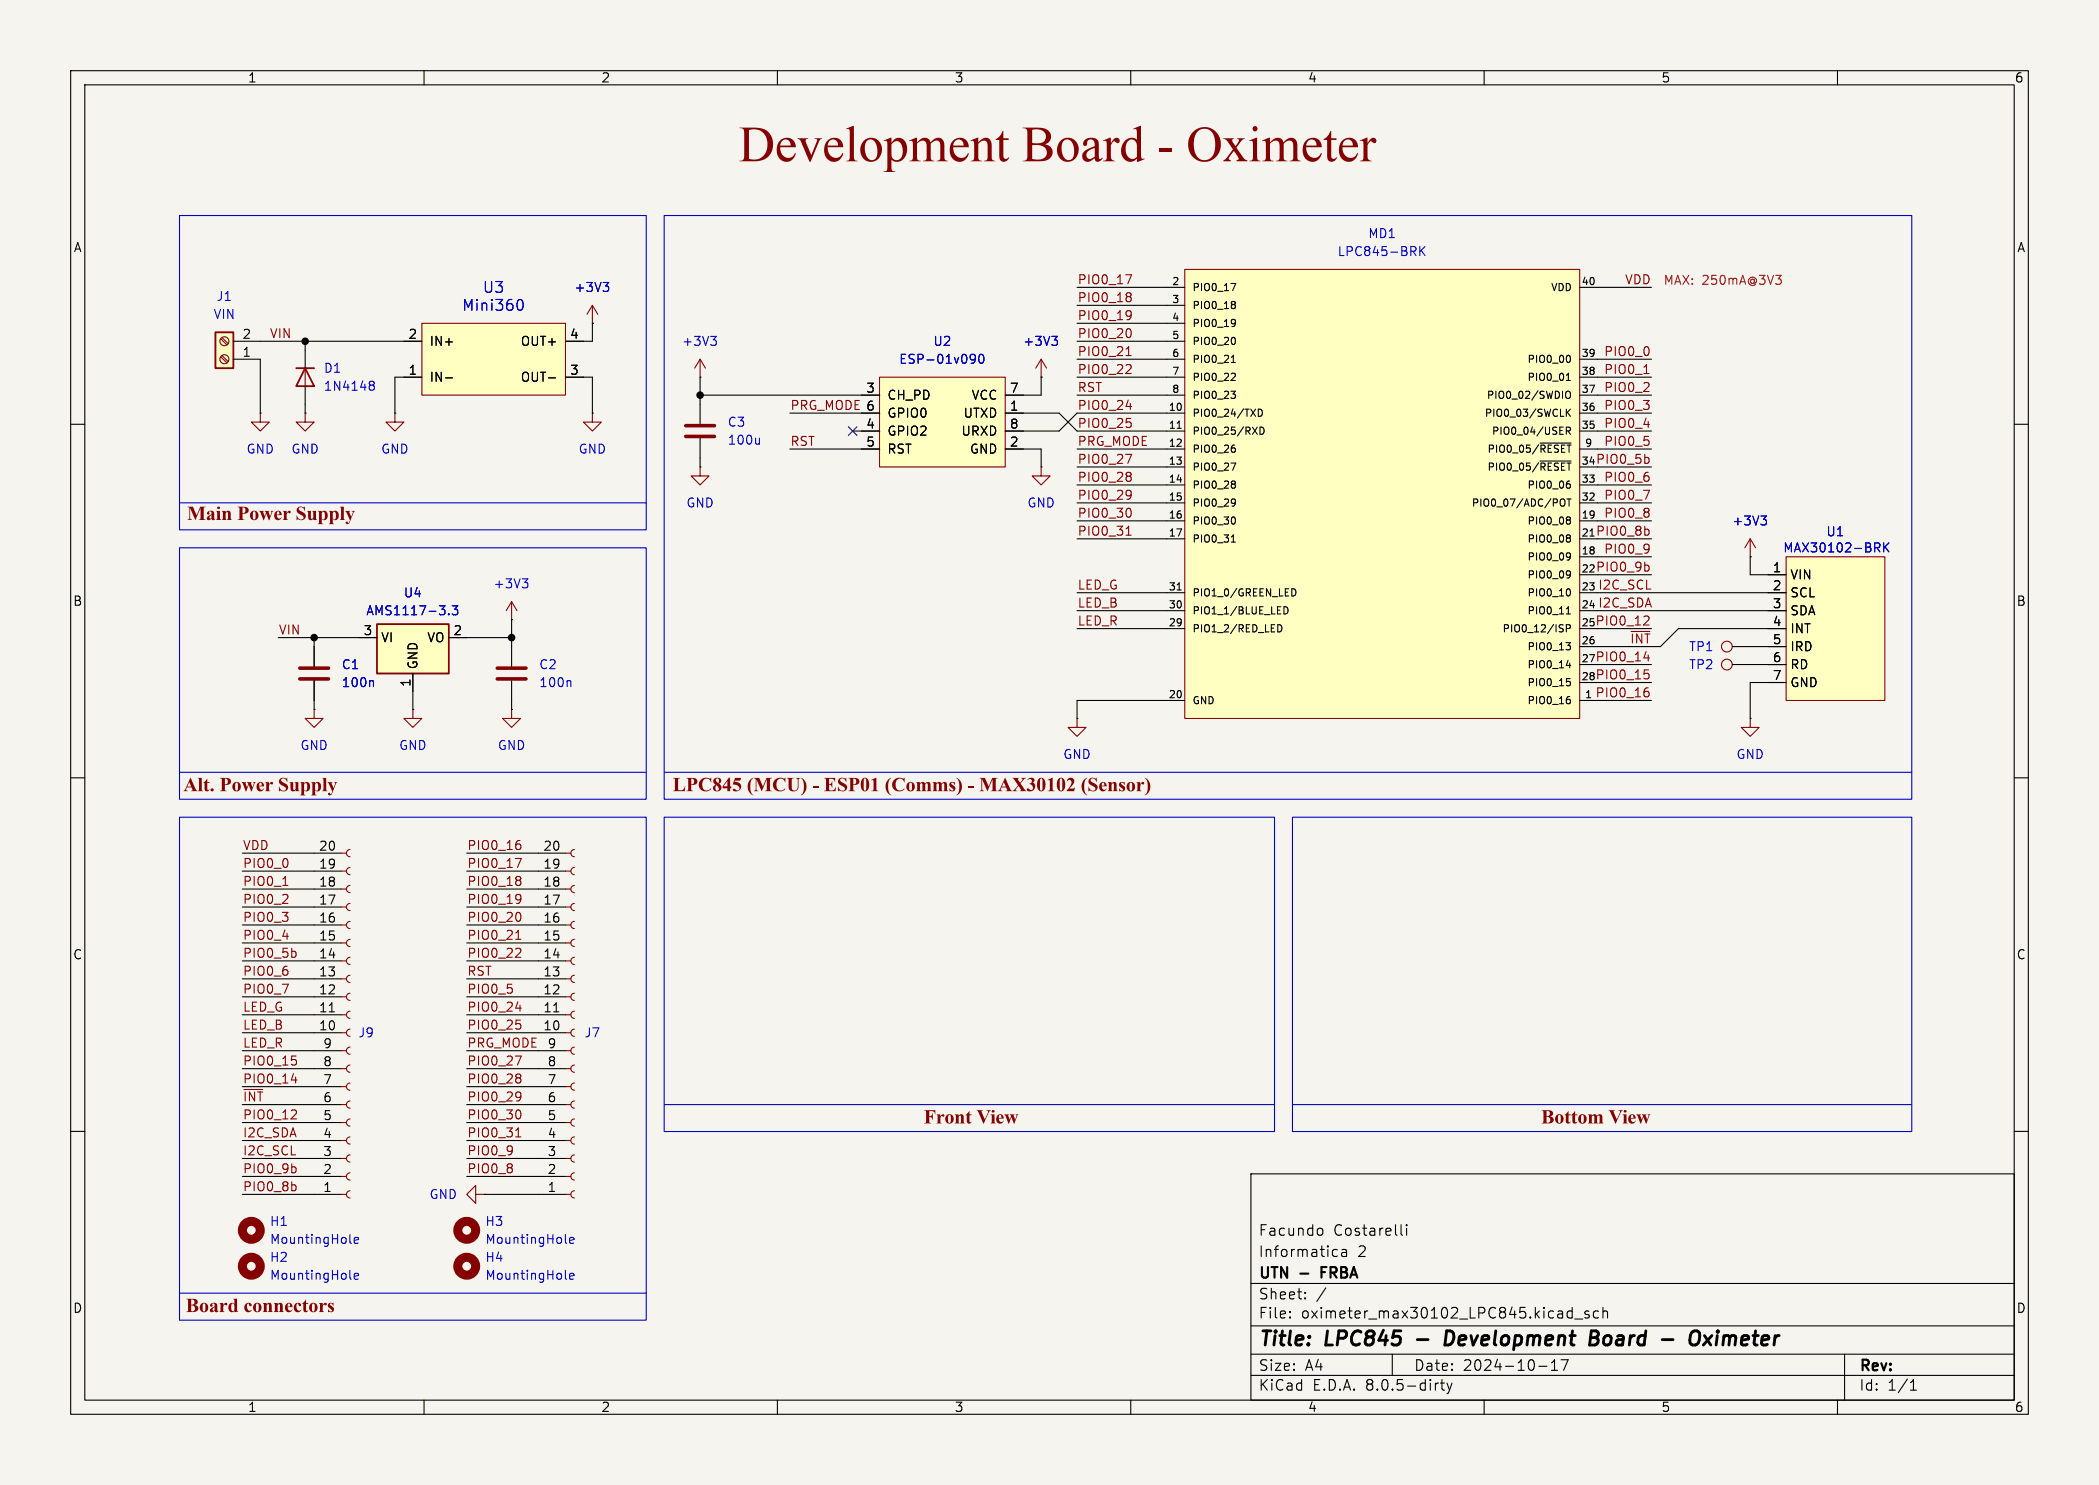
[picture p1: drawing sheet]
<svg xmlns="http://www.w3.org/2000/svg" width="297mm" height="210mm" viewBox="0 0 297 210" stroke-linecap="round" stroke-linejoin="round" font-family="sans-serif">
<path d="M0 0h297v210h-297z" fill="#f5f4ef" stroke="#f5f4ef" stroke-width=".14"/>
<g fill="none" stroke="#000" stroke-width=".15">
<path d="M10 10h277v190h-277zM12 12h273v186h-273zM60 10v2M110 10v2M160 10v2M210 10v2M260 10v2M10 60h2M285 60h2M10 110h2M285 110h2M10 160h2"/>
<path d="M285 160h2M177 166h108v32h-108zM186.7 173.7a.41 .41 0 0 1 .5 .3v.4a.41 .41 0 0 1-.5 .3M188.8 176.7l.4 .1M189.2 177.6l-.4 .1M189.9 176.8l.1-.1 .5 .1v.9M190.5 177.1h-.5a.29 .29 0 0 0-.2 .3 .29 .29 0 0 0 .2 .3l.5-.1M198.2 173.2v1.3l.3 .2M199 173.2v.1M199 173.7v1M199 173.2l.1 .1h-.1M60 198v2"/>
<path d="M110 198v2M160 198v2M177 194.5h108M177 191.5h108M177 187.5h108M177 181.5h108M182.5 186.3h.1l-.1 .1M182.5 186.3v.1M182.5 185.5v.1M182.5 185.5h.1l-.1 .1M184.7 183.6v.1M184.7 183.6h-.1l.1 .1"/>
<path d="M184.7 182.8v.1M184.7 182.8h-.1l.1 .1M187.6 182.1l-1.3 2M197 191.5v3M203.5 195.6l-.3 .1M203.8 195.6h.6M204 195.1v1.3l.1 .1 .3 .1M204.7 195.6l.4 1M205.1 196.6l-.1 .4-.3 .1M205.5 195.6l-.4 1M210 198v2M217.7 193.2h1.2"/>
<path d="M219.5 193.8h.9M219.5 192.7l.5-.4v1.5M221.9 192.3l-.7 1.5M222 185.4l.5 .1M222.5 184.9v1.5M222.5 186.3l-.5 .1M222.8 186.5h1.2M224.8 185.5l-.3-.1-.3 .2 .1 .2 .5 .2 .1 .1-.1 .2-.1 .1-.5-.1M226.2 185.5l-.5-.1-.2 .3v.4l.1 .2 .1 .1 .5-.1M226.8 185.5a.37 .37 0 0 1 .7 .1v.8M226.8 184.9v1.5M260 198v2"/>
<path d="M261 191.5v6.5M270.3 196.6h.9M270.3 195.5l.4-.4v1.5"/>
</g>
<path d="M200.5 189.4h1.6M205.4 188.3l-.7-.1-.3 2h.5l.5-.3M225.1 189.2h.6M225.2 188.2h.6a.49 .49 0 0 1 .4 .5 .49 .49 0 0 1-.5 .5l.3 .1a.58 .58 0 0 1-.3 .9h-.8zM235.2 189.4h1.5M239.1 189.5l.1-.6a.71 .71 0 0 1 .5-.7 .71 .71 0 0 1 .8 .3v.4l-.2 1M241.2 188.9l.9 1.3M242.2 188.9l-1.2 1.3" fill="none" stroke="#000" stroke-width=".4"/>
<path d="M187 179.9h.5M187.7 179.2h-.7v1.5" fill="none" stroke="#000" stroke-width=".3"/>
<path d="M252.7 78.7h14v20.4h-14z" fill="#ffffc2"/>
<path d="M252.7 78.7h14v20.4h-14zM72.4 85.1l-.8 1.3M72.4 85.1v2.5M72.4 85.1l.8 1.3M58.4 100.3v1.3h1.3l-1.3 1.3-1.3-1.3h1.3M72.4 100.3v1.3h1.3l-1.3 1.3-1.3-1.3h1.3M152.4 101.6v1.3h1.3l-1.3 1.2-1.3-1.2h1.3" fill="none" stroke="#840000" stroke-width=".15"/>
<g fill="none" stroke="#000" stroke-width=".15">
<path d="M72.4 87.6h.1M72.4 91.4v2.8M72.4 96.3v2.8M250.2 81.3h2.5M250.2 83.8h2.5M250.2 86.4h2.5M250.2 88.9h2.5M250.2 91.4h2.5M250.2 94h2.5M250.2 96.5h2.5M58.4 100.3h.1M72.4 100.3h.1"/>
<path d="M152.4 101.6h.1"/>
</g>
<path d="M265.6 77.4l.4 .6M265.8 76.8l.2 .2-.1 .3-.1 .1M266.5 76.8v1.2M266.7 77.3l.6 .7M267.3 76.8l-.8 .7M73.9 81.9h.8l-.4 .4M74.4 82.3l.3 .3v.3l-.3 .2M80.6 96.3l.2 .1v.7" fill="none" stroke="#0000c2" stroke-width=".15"/>
<path d="M70.4 96h4M70.4 94.5h4" fill="none" stroke="#840000" stroke-width=".51"/>
<path d="M53.3 88.3h10.2v7h-10.2z" fill="#ffffc2"/>
<path d="M53.3 88.3h10.2v7h-10.2z" fill="none" stroke="#840000" stroke-width=".25"/>
<path d="M99.1 66h.1M147.3 66h.1M247.6 78.7h.1M50.8 90.2h2.5M58.4 95.3v2.5M63.5 90.2h2.5" fill="none" stroke="#000" stroke-width=".15"/>
<path d="M249.2 73h.7l-.4 .5M249.7 73.5l.2 .2v.3l-.2 .2M63.5 86.8v.1M64 85.7h.8l-.5 .5 .4 .1v.5l-.2 .1h-.3l-.2-.1" fill="none" stroke="#0000c2" stroke-width=".15"/>
<path d="M99.1 66v1.3h1.2l-1.2 1.3-1.3-1.3h1.3M147.3 66v1.3h1.3l-1.3 1.3-1.3-1.3h1.3M247.6 76.2l-.7 1.3M247.6 76.2v2.5M247.6 76.2l.8 1.3" fill="none" stroke="#840000" stroke-width=".15"/>
<path d="M30.5 47h2.5v5.1h-2.5z" fill="#ffffc2"/>
<path d="M30.5 47h2.5v5.1h-2.5zM41.9 52.1h2.5M43.2 52.1l1.2 2.5h-2.5z" fill="none" stroke="#840000" stroke-width=".25"/>
<g fill="none" stroke="#840000" stroke-width=".15">
<path d="M31.2 47.9l.9 .9M31.2 50.5l.9 .8M31.4 47.8l.9 .8M31.4 50.3l.9 .8M36.8 58.4v1.3h1.3l-1.3 1.3-1.2-1.3h1.2M43.2 58.4v1.3h1.2l-1.2 1.3-1.3-1.3h1.3M43.2 52.1v2.5M55.9 58.4v1.3h1.2l-1.2 1.3-1.3-1.3h1.3M83.8 58.4v1.3h1.3l-1.3 1.3-1.3-1.3h1.3M83.8 43.2l-.7 1.3M83.8 43.2v2.5M83.8 43.2l.8 1.3"/>
<path d="M44.4 100.3v1.3h1.3l-1.3 1.3-1.2-1.3h1.2"/>
<circle cx="31.7" cy="50.8" r=".63"/>
<circle cx="31.7" cy="48.3" r=".63"/>
</g>
<path d="M33 50.8h3.8M33 48.3h3.8M36.8 58.4h.1M43.2 58.4h.1M43.2 49.5v2.6M43.2 54.6v2.6M55.9 58.4h.1M83.8 58.4h.1M83.8 45.7h.1M44.4 91.4v2.8M44.4 96.3v2.8M44.4 100.3h.1" fill="none" stroke="#000" stroke-width=".15"/>
<path d="M42.4 96h4.1M42.4 94.5h4.1" fill="none" stroke="#840000" stroke-width=".51"/>
<path d="M85.3 39.9h.8l-.4 .5M52.4 54.4l.1 .1M52.4 54l.3-.1 .2 .1 .1 .2-.3 .3M52.5 54.5h.2M52.5 54.5h-.1M52.7 54.5l.3 .2-.1 .4-.2 .1-.3-.1M85.9 40.4l.2 .3v.3l-.2 .2M52.7 96.3l.1 .1v.7" fill="none" stroke="#0000c2" stroke-width=".15"/>
<path d="M59.7 45.7h20.3v10.2h-20.3z" fill="#ffffc2"/>
<g fill="none" stroke="#840000" stroke-width=".15">
<path d="M59.7 45.7h20.3v10.2h-20.3zM147.3 50.8l-.7 1.3M147.3 50.8v2.5M147.3 50.8l.8 1.3M48.3 120.7h.7M48.3 123.2h.7M48.3 125.7h.7M48.3 128.3h.7M48.3 130.8h.7M48.3 133.4h.7M48.3 135.9h.7M48.3 138.4h.7"/>
<path d="M49.5 120.1a.51 .51 0 0 0-.5 .6 .51 .51 0 0 0 .5 .5M49.5 122.7a.51 .51 0 0 0-.5 .5 .51 .51 0 0 0 .5 .5M49.5 125.2a.51 .51 0 0 0-.5 .5 .51 .51 0 0 0 .5 .5M49.5 127.8a.51 .51 0 0 0-.5 .5 .51 .51 0 0 0 .5 .5M49.5 130.3a.51 .51 0 0 0-.5 .5 .51 .51 0 0 0 .5 .5M49.5 132.8a.51 .51 0 0 0-.5 .6 .51 .51 0 0 0 .5 .5M49.5 135.4a.51 .51 0 0 0-.5 .5 .51 .51 0 0 0 .5 .5M49.5 137.9a.51 .51 0 0 0-.5 .5 .51 .51 0 0 0 .5 .5M80 120.7h.8M80 123.2h.8M80 125.7h.8M80 128.3h.8"/>
<path d="M80 130.8h.8M80 133.4h.8M80 135.9h.8M80 138.4h.8M81.3 120.1a.51 .51 0 0 0-.5 .6 .51 .51 0 0 0 .5 .5M81.3 122.7a.51 .51 0 0 0-.5 .5 .51 .51 0 0 0 .5 .5M81.3 125.2a.51 .51 0 0 0-.5 .5 .51 .51 0 0 0 .5 .5M81.3 127.8a.51 .51 0 0 0-.5 .5 .51 .51 0 0 0 .5 .5M81.3 130.3a.51 .51 0 0 0-.5 .5 .51 .51 0 0 0 .5 .5M81.3 132.8a.51 .51 0 0 0-.5 .6 .51 .51 0 0 0 .5 .5M81.3 135.4a.51 .51 0 0 0-.5 .5 .51 .51 0 0 0 .5 .5M81.3 137.9a.51 .51 0 0 0-.5 .5 .51 .51 0 0 0 .5 .5"/>
<path d="M48.3 141h.7M48.3 143.5h.7M48.3 146.1h.7M48.3 148.6h.7M48.3 151.1h.7M48.3 153.7h.7M48.3 156.2h.7M48.3 158.8h.7M49.5 140.5a.51 .51 0 0 0-.5 .5 .51 .51 0 0 0 .5 .5M49.5 143a.51 .51 0 0 0-.5 .5 .51 .51 0 0 0 .5 .5M49.5 145.5a.51 .51 0 0 0-.5 .6 .51 .51 0 0 0 .5 .5M49.5 148.1a.51 .51 0 0 0-.5 .5 .51 .51 0 0 0 .5 .5"/>
<path d="M49.5 150.6a.51 .51 0 0 0-.5 .5 .51 .51 0 0 0 .5 .5M49.5 153.2a.51 .51 0 0 0-.5 .5 .51 .51 0 0 0 .5 .5M49.5 155.7a.51 .51 0 0 0-.5 .5 .51 .51 0 0 0 .5 .5M49.5 158.2a.51 .51 0 0 0-.5 .6 .51 .51 0 0 0 .5 .5M80 141h.8M80 143.5h.8M80 146.1h.8M80 148.6h.8M80 151.1h.8M80 153.7h.8M80 156.2h.8M80 158.8h.8"/>
<path d="M81.3 140.5a.51 .51 0 0 0-.5 .5 .51 .51 0 0 0 .5 .5M81.3 143a.51 .51 0 0 0-.5 .5 .51 .51 0 0 0 .5 .5M81.3 145.5a.51 .51 0 0 0-.5 .6 .51 .51 0 0 0 .5 .5M81.3 148.1a.51 .51 0 0 0-.5 .5 .51 .51 0 0 0 .5 .5M81.3 150.6a.51 .51 0 0 0-.5 .5 .51 .51 0 0 0 .5 .5M81.3 153.2a.51 .51 0 0 0-.5 .5 .51 .51 0 0 0 .5 .5M81.3 155.7a.51 .51 0 0 0-.5 .5 .51 .51 0 0 0 .5 .5M81.3 158.2a.51 .51 0 0 0-.5 .6 .51 .51 0 0 0 .5 .5M48.3 161.3h.7M48.3 163.8h.7M48.3 166.4h.7M48.3 168.9h.7"/>
<path d="M49.5 160.8a.51 .51 0 0 0-.5 .5 .51 .51 0 0 0 .5 .5M49.5 163.3a.51 .51 0 0 0-.5 .5 .51 .51 0 0 0 .5 .5M49.5 165.9a.51 .51 0 0 0-.5 .5 .51 .51 0 0 0 .5 .5M49.5 168.4a.51 .51 0 0 0-.5 .5 .51 .51 0 0 0 .5 .5M67.3 168.9v-1.3l-1.3 1.3 1.3 1.3v-1.3h1.3M80 161.3h.8M80 163.8h.8M80 166.4h.8M80 168.9h.8M81.3 160.8a.51 .51 0 0 0-.5 .5 .51 .51 0 0 0 .5 .5M81.3 163.3a.51 .51 0 0 0-.5 .5 .51 .51 0 0 0 .5 .5M81.3 165.9a.51 .51 0 0 0-.5 .5 .51 .51 0 0 0 .5 .5"/>
<path d="M81.3 168.4a.51 .51 0 0 0-.5 .5 .51 .51 0 0 0 .5 .5"/>
<circle cx="244.3" cy="94" r=".76"/>
</g>
<g fill="none" stroke="#000" stroke-width=".15">
<path d="M57.1 53.3h2.6M57.1 48.3h2.6M63 53.4h1M77.6 53.4h1M80 53.3h2.5M80 48.3h2.5M147.3 53.3h.1M245.1 94h2.5M44.4 138.4h3.9M44.4 135.9h3.9M44.4 133.4h3.9M44.4 130.8h3.9"/>
<path d="M44.4 128.3h3.9M44.4 125.7h3.9M44.4 123.2h3.9M44.4 120.7h3.9M76.2 138.4h3.8M76.2 135.9h3.8M76.2 133.4h3.8M76.2 130.8h3.8M76.2 128.3h3.8M76.2 125.7h3.8M76.2 123.2h3.8M76.2 120.7h3.8"/>
<path d="M44.4 146.1h3.9M44.4 143.5h3.9M44.4 141h3.9M44.4 158.8h3.9M44.4 156.2h3.9M44.4 153.7h3.9M44.4 151.1h3.9M44.4 148.6h3.9M46.6 143.1h.7M76.2 146.1h3.8M76.2 143.5h3.8M76.2 141h3.8"/>
<path d="M76.2 158.8h3.8M76.2 156.2h3.8M76.2 153.7h3.8M76.2 151.1h3.8M76.2 148.6h3.8M78.3 143.1h.8M44.4 168.9h3.9M44.4 166.4h3.9M44.4 163.8h3.9M44.4 161.3h3.9M68.6 168.9h.1M76.2 168.9h3.8"/>
<path d="M76.2 166.4h3.8M76.2 163.8h3.8M76.2 161.3h3.8"/>
</g>
<path d="M73.4 42.4a.36 .36 0 0 1 .6 .2 .79 .79 0 0 1-.5 1.3l-.1-.1M148.8 47.6h.8l-.4 .5M149.4 48.1l.2 .2v.3l-.2 .2M49.5 175.7l.2 .1M50.1 175.4l.6-.1v-.2l-.4-.1-.2 .2 .1 .6h.5M80 175.7l.2 .1M80.6 175.4l.6-.1-.1-.2-.3-.1-.2 .2 .1 .6h.4M49.5 180.7l.2 .2M50.1 180.5l.6-.1v-.3h-.4l-.2 .2 .1 .6h.5M80 180.7l.2 .2M80.6 180.5l.6-.1-.1-.3h-.3l-.2 .2 .1 .6h.4" fill="none" stroke="#0000c2" stroke-width=".15"/>
<g fill="none" stroke="#840000" stroke-width="1.3">
<circle cx="35.6" cy="179.1" r="1.27"/>
<circle cx="35.6" cy="174" r="1.27"/>
<circle cx="66" cy="174" r="1.27"/>
<circle cx="66" cy="179.1" r="1.27"/>
</g>
<path d="M124.5 53.3h17.7v12.7h-17.7z" fill="#ffffc2"/>
<g fill="none" stroke="#840000" stroke-width=".15">
<path d="M99.1 50.8l-.8 1.3M99.1 50.8v2.5M99.1 50.8l.7 1.3M124.5 53.3h17.7v12.7h-17.7zM247.6 101.6v1.3h1.3l-1.3 1.2-1.2-1.2h1.2"/>
<circle cx="244.3" cy="91.4" r=".76"/>
</g>
<g fill="none" stroke="#000" stroke-width=".15">
<path d="M99.1 53.3h.1M99.1 57.2v2.7M121.9 58.4h2.6M121.9 55.9h2.6M142.2 58.4h2.6M142.2 55.9h2.6M99.1 62v2.8M121.9 63.5h2.6M121.9 61h2.6M142.2 63.5h2.6M142.2 61h2.6M245.1 91.4h2.5"/>
<path d="M247.6 101.6h.1"/>
</g>
<path d="M100.6 47.6h.8l-.5 .5M101.1 48.1l.3 .2v.3l-.3 .2M137.5 50.1l.4 .1a.84 .84 0 0 1-.3 1.2h-.2M138 50.7l-.1 .1-.4 .1M138.6 50.2l.2-.1a.69 .69 0 0 1 .3 1.2l-.2 .1a.69 .69 0 0 1-.3-1.2zM107.5 62v.8M107.5 62.7l-.2 .1" fill="none" stroke="#0000c2" stroke-width=".15"/>
<path d="M97 61.7h4.1M97 60.2h4.1" fill="none" stroke="#840000" stroke-width=".51"/>
<path d="M167.6 38.1h55.9v63.5h-55.9z" fill="#ffffc2"/>
<g fill="none" stroke="#840000" stroke-width=".15">
<path d="M159.3 38.9h.8l-.5 1.2M167.6 38.1h55.9v63.5h-55.9zM159.3 50.3h.8M159.3 57.5h.8M159.4 59.2h.6M159.6 49.2l.1-.2v1.3M159.8 41.4l.3 .2-.3 .3 .3 .3v.2l-.3 .3M159.8 43.9l.2 .2a1.07 1.07 0 0 1-.1 1M159.8 51.6l.3 .2-.1 .3-.7 .7h.8M159.8 59.7l.3 .2v.3l-.3 .2M159.9 46.5l.2 .5-.1 .5-.1 .2M160.1 44.5l-.3 .2"/>
<path d="M232.6 52.8h.7M159.3 64.3h.8l-.5 1.2M159.3 75.7h.8M159.6 74.6l.1-.2v1.3M159.8 66.8l.3 .2-.3 .3 .3 .3v.2l-.3 .3M159.8 69.3l.2 .2a1.07 1.07 0 0 1-.1 1M159.9 71.9l.2 .5-.1 .5-.1 .2M160.1 69.9l-.3 .2M233.2 64.7l.1 .2v.4l-.1 .2M233.2 74.9l.1 .2v.3l-.1 .2M233.2 80l.1 .2v.3l-.1 .2M232.6 93h.8"/>
<path d="M232.7 94.7h.6M233 97.3h.2M233.1 87.1l.2 .3v.3l-.7 .7h.7M233.1 95.2l.2 .3v.3l-.2 .2M233.1 97.8l.2 .2v.3l-.2 .2M73.3 118.9h.3M73.5 119.4l.2 .2v.3l-.2 .2M40 125.2h.7M41.8 134.6l.1 .2v.3l-.1 .2M72.9 121.4h.9l-.6 1.3M73 132.8h.7M73.2 131.7l.1-.1v1.2"/>
<path d="M73.5 126.5l.1 .1a1.07 1.07 0 0 1-.1 1M73.5 123.9l.2 .3-.2 .3 .2 .2v.3l-.2 .2M73.5 134.1l.2 .2-.1 .4-.7 .7h.8M73.5 129.1l.2 .4-.1 .6-.1 .1M73.7 127l-.2 .3M41.2 152.7h.8M41.3 149.3h.6M41.7 149.8l.2 .3v.3l-.2 .2M41.7 157l.2 .2v.3l-.7 .7h.7M72.9 149.3h.9l-.6 1.3M73 142.6h.8M73 144.3h.6"/>
<path d="M73.2 159.7l.1-.2v1.3M73.5 144.8l.2 .2v.3l-.2 .2M73.5 151.9l.2 .2-.2 .3 .2 .3v.2l-.2 .3M73.5 154.4l.1 .1a1.07 1.07 0 0 1-.1 1.1M73.5 157l.2 .5-.1 .5-.1 .2M73.7 155l-.2 .2M41.8 165.1l.1 .2v.3l-.1 .2M41.8 167.6l.1 .2v.4l-.1 .1M73 160.8h.7"/>
</g>
<g fill="none" stroke="#000" stroke-width=".15">
<path d="M36.8 48.3h22.9M36.8 50.8v7.6M43.2 48.3v1.2M43.2 57.2v1.2M59.7 53.3h-3.8v5.1M63 53.4h1M77.6 53.4h1M80 53.3h3.8v5.1M83.8 45.7h.1M83.8 45.7v2.6h-3.8M99.1 55.9h25.4M99.1 53.3v3.9"/>
<path d="M111.8 58.4h12.7M142.2 58.4h7.7l2.5 2.6h15.2M147.3 53.3h.1M147.3 53.3v2.6h-5.1M152.4 40.6h15.2M152.4 43.2h15.2M152.4 55.9h15.2M152.4 53.3h15.2M152.4 50.8h15.2M152.4 45.7h15.2M152.4 48.3h15.2M167.6 58.4h-15.2l-2.5 2.6h-7.7"/>
<path d="M174.2 40.1h.7l-.5 1M174.2 55.3h.6l-.3 .4M174.2 51.3h.6M174.4 50.4l.1-.2v1.1M174.6 42.6l.2 .2-.2 .3 .2 .2v.1l-.2 .2M174.6 45.2l.2 .1a.86 .86 0 0 1-.1 .8M174.6 52.8l.2 .2v.2l-.6 .6h.6M174.6 55.7l.2 .2v.2l-.2 .2M174.7 47.8l.1 .3-.1 .6M174.8 45.6l-.2 .2M178 57.9a.51 .51 0 0 1 .6 .5 .51 .51 0 0 1-.6 .5zM221.6 57.9v1"/>
<path d="M221.6 53.8h.6M221.7 55.4l.1-.1a.34 .34 0 0 1 .4 .4v.3a.34 .34 0 0 1-.3 .4 .34 .34 0 0 1-.4-.4v-.3zM221.7 53l.2-.2v1M221.8 58.3l.4 .6M222 50.2a.64 .64 0 0 1 0 1.1M222.2 57.9l-.6 .5M223.5 58.4h10.2M223.5 40.6h10.2M223.5 55.9h10.2M223.5 53.3h10.2M223.5 50.8h10.2M99.1 64.8v1.2"/>
<path d="M111.8 63.5h12.7M120.6 61h3.9M142.2 63.5h5.1v2.5M152.4 63.5h15.2M152.4 66h15.2M152.4 68.6h15.2M152.4 71.1h15.2M152.4 73.7h15.2M152.4 76.2h15.2M166.6 60.6h.5M174.2 65.5h.7l-.5 1M174.2 76.7h.6"/>
<path d="M174.4 75.8l.1-.2v1.1M174.5 62.9h.2M174.6 63.3l.2 .2v.3l-.2 .2M174.6 68l.2 .2-.2 .3 .2 .2v.1l-.2 .2M174.6 70.6l.2 .1a.86 .86 0 0 1-.1 .8M174.7 73.2l.1 .3-.1 .6M174.8 71l-.2 .2M178.3 60.4a.51 .51 0 0 1 .6 .5 .51 .51 0 0 1-.6 .5zM217.9 65.2h4.4M217.9 62.7h4.4M220.8 70.7l.2-.1a.34 .34 0 0 1 .4 .3v.3a.34 .34 0 0 1-.2 .4 .34 .34 0 0 1-.4-.2M221.6 60.9h.5l.1-.2v-.2l-.6-.1v1"/>
<path d="M221.7 70.6h.6M221.9 60.9l.3 .5M221.9 68h.2M222 68.4l.2 .2v.2l-.2 .2M222 73.1l.2 .2-.2 .2 .2 .1v.3l-.2 .2M222 75.6l.2 .2-.2 .3 .2 .1v.3l-.2 .2M222 78.2l.2 .1a.83 .83 0 0 1-.2 .9M222 70.6v1M222.2 78.6l-.2 .2M223.5 61h10.2M223.5 63.5h10.2M223.5 66h10.2"/>
<path d="M223.5 68.6h10.2M223.5 71.1h10.2M223.5 73.7h10.2M223.5 76.2h10.2M223.5 78.7h10.2M225 75.8h.6M247.6 78.7h.1M247.6 78.7v2.6h5.1M39.4 90.2h13.9M44.4 90.2v4M44.4 96.3v4M58.4 95.3v5"/>
<path d="M63.5 90.2h8.9M72.4 87.6v3.8M72.4 99.1v1.2M152.4 83.8h15.2M152.4 86.4h15.2M152.4 88.9h15.2M166.6 83.4h.5M167.6 99.1h-15.2v2.5M180.8 88.3a.51 .51 0 0 1 .6 .6 .51 .51 0 0 1-.6 .5zM181.7 85.8a.51 .51 0 0 1 .6 .5 .51 .51 0 0 1-.6 .5zM182.8 83.3a.51 .51 0 0 1 .6 .5 .51 .51 0 0 1-.6 .5M221 88.3l.2 .1"/>
<path d="M221.1 89v.3M221.6 90.9h.6l-.3 .4M221.6 88.9l.5-.1 .1-.1v-.3l-.6-.1v1.1M221.6 86.8h.6M221.6 94.1h.7M221.7 96h.5M221.7 86l.2-.2v1M221.9 98.5h.2M222 83.3a.64 .64 0 0 1 0 1M222 98.9l.2 .2v.2l-.2 .2M222 80.7l.2 .1a.83 .83 0 0 1-.2 .9M222 91.3l.2 .2v.2l-.2 .2"/>
<path d="M222 96.4l.2 .1v.3l-.2 .2M222.1 93.8v.6M222.2 81.2l-.2 .2M223.5 99.1h10.2M223.5 81.3h10.2M223.5 83.8h29.2M223.5 86.4h29.2M223.5 88.9h10.2M223.5 94h10.2M223.5 96.5h10.2M247.6 91.4h5.1M247.6 94h5.1"/>
<path d="M252.7 88.9h-15.2l-2.6 2.5h-11.4M252.7 96.5h-5.1v5.1M34.3 120.7h10.1M34.3 138.4h10.1M34.3 128.3h10.1M34.3 130.8h10.1M34.3 135.9h10.1M34.3 133.4h10.1M34.3 125.7h10.1M34.3 123.2h10.1M66 120.7h10.2M66 138.4h10.2"/>
<path d="M66 128.3h10.2M66 130.8h10.2M66 135.9h10.2M66 133.4h10.2M66 125.7h10.2M66 123.2h10.2M34.3 153.7h10.1M34.3 158.8h10.1M34.3 156.2h10.1M34.3 146.1h10.1M34.3 151.1h10.1M34.3 141h10.1"/>
<path d="M34.3 143.5h10.1M34.3 148.6h10.1M66 153.7h10.2M66 158.8h10.2M66 156.2h10.2M66 146.1h10.2M66 151.1h10.2M66 141h10.2M66 143.5h10.2M66 148.6h10.2M34.3 168.9h10.1M34.3 163.8h10.1"/>
<path d="M34.3 166.4h10.1M34.3 161.3h10.1M66 163.8h10.2M66 166.4h10.2M66 161.3h10.2M68.6 168.9h7.6"/>
</g>
<g fill="none" stroke="#0000c2" stroke-width=".15">
<path d="M25.4 30.5h66v44.4h-66zM85.3 39.9h.8l-.4 .5M94 30.5h176.5v82.5h-176.5zM200.9 34.9v1.2M201.1 35.4l.5 .7M201.6 34.9l-.7 .7M73.4 42.4a.36 .36 0 0 1 .6 .2 .79 .79 0 0 1-.5 1.3l-.1-.1M85.9 40.4l.2 .3v.3l-.2 .2M137.5 50.1l.4 .1a.84 .84 0 0 1-.3 1.2h-.2M138 50.7l-.1 .1-.4 .1M138.6 50.2l.2-.1a.69 .69 0 0 1 .3 1.2l-.2 .1a.69 .69 0 0 1-.3-1.2zM148.8 47.6h.8l-.4 .5"/>
<path d="M149.4 48.1l.2 .2v.3l-.2 .2M25.4 77.5h66v35.5h-66zM25.4 71.1h66M249.2 73h.7l-.4 .5M249.7 73.5l.2 .2v.3l-.2 .2M265.6 77.4l.4 .6M265.8 76.8l.2 .2-.1 .3-.1 .1M266.5 76.8v1.2M266.7 77.3l.6 .7M267.3 76.8l-.8 .7M52.7 96.3l.1 .1v.7M63.5 86.8v.1"/>
<path d="M64 85.7h.8l-.5 .5 .4 .1v.5l-.2 .1h-.3l-.2-.1M25.4 115.6h66v71.1h-66zM25.4 109.2h66M94 115.6h86.3v44.4h-86.3zM94 109.2h176.5M182.9 115.6h87.6v44.4h-87.6zM94 156.2h86.3M182.9 156.2h87.6M25.4 182.9h66"/>
</g>
<path d="M251.2 38.9h.8l-.4 .5M251.9 39.5l.1 .2v.3l-.1 .1" fill="none" stroke="#f00" stroke-width=".15"/>
<path d="M120 60.4l1.3 1.2M121.3 60.4l-1.3 1.2" fill="none" stroke="#000084" stroke-width=".15"/>
<g fill="#000" stroke="#000" stroke-width=".15">
<circle cx="43.2" cy="48.3" r=".46"/>
<circle cx="99.1" cy="55.9" r=".46"/>
<circle cx="44.4" cy="90.2" r=".46"/>
<circle cx="72.4" cy="90.2" r=".46"/>
</g>
<text font-size="7.1" fill="#840000" x="104.5" y="24.7">DevelopmentBoard- Oximeter</text>
<g font-size="2.8" fill="#840000">
<text x="26.5" y="74.3">Main PowerSupply</text>
<text x="25.9" y="112.6">Alt. PowerSupply</text>
<text x="95.2" y="112.6">LPC845(MCU) - ESP01(Comms)- MAX30102(Sensor)</text>
<text x="130.7" y="159.6">FrontView</text>
<text x="218.1" y="159.6">BottomView</text>
<text x="26.3" y="186.3">Boardconnectors</text>
</g>
<g font-size="2.8">
<text x="178" y="190.9">Title:</text>
<text x="187.7" y="190.9">LPC845</text>
<text x="206.1" y="190.9">Development</text>
<text x="227.4" y="190.9">Board</text>
<text x="238.4" y="190.9">-</text>
<text x="243.2" y="190.9">Oximeter</text>
</g>
<g font-size="2.1" fill="#0000c2">
<text x="68.2" y="41.6">U3</text>
<text x="65.3" y="44.2">Mini360</text>
</g>
<g font-size="2.1">
<text x="178" y="178">Informatica</text>
<text x="178" y="175">Facundo</text>
<text x="188.7" y="175">Costarelli</text>
<text x="192.1" y="178">2</text>
<text x="178" y="184">Sheet:</text>
<text x="178" y="181.2">UTN</text>
<text x="184" y="181.2">-</text>
<text x="187.6" y="181.2">FRBA</text>
<text x="178" y="186.7">File:</text>
<text x="184.1" y="186.7">oximeter_max30102_LPC845.kicad_sch</text>
<text x="178" y="196.9">KiCad</text>
<text x="178" y="194.1">Size:</text>
<text x="184.7" y="194.1">A4</text>
<text x="185.7" y="196.9">E.D.A.</text>
<text x="193.3" y="196.9">8.0.5-dirty</text>
<text x="200" y="194.1">Date:</text>
<text x="207" y="194.1">2024-10-17</text>
<text x="263" y="194.3">Rev:</text>
<text x="263" y="196.9">Id:</text>
<text x="267.1" y="196.9">1/1</text>
</g>
<g font-size="1.8">
<text x="35" y="11.9">1</text>
<text x="85" y="11.9">2</text>
<text x="135" y="11.9">3</text>
<text x="185" y="11.9">4</text>
<text x="235" y="11.9">5</text>
<text x="285" y="11.9">6</text>
<text x="10.3" y="35.9">A</text>
<text x="285.3" y="35.9">A</text>
<text x="34.2" y="50.5">1</text>
<text x="34.2" y="48">2</text>
<text x="57.7" y="53.1">1</text>
<text x="57.7" y="48">2</text>
<text x="60.7" y="49.1">IN+</text>
<text x="73.6" y="49.1">OUT+</text>
<text x="80.6" y="53.1">3</text>
<text x="80.6" y="48">4</text>
<text x="60.7" y="54.2">IN-</text>
<text x="73.6" y="54.2">OUT-</text>
<text x="122.5" y="55.6">3</text>
<text x="122.5" y="58.2">6</text>
<text x="125.5" y="56.7">CH_PD</text>
<text x="125.5" y="59.3">GPIO0</text>
<text x="136.2" y="59.3">UTXD</text>
<text x="137.4" y="56.7">VCC</text>
<text x="142.8" y="58.2">1</text>
<text x="142.8" y="55.6">7</text>
<text x="122.5" y="60.7">4</text>
<text x="122.5" y="63.2">5</text>
<text x="125.5" y="61.8">GPIO2</text>
<text x="125.5" y="64.4">RST</text>
<text x="135.9" y="61.8">URXD</text>
<text x="137.2" y="64.4">GND</text>
<text x="142.8" y="63.2">2</text>
<text x="142.8" y="60.7">8</text>
<text x="250.8" y="81">1</text>
<text x="250.8" y="83.6">2</text>
<text x="253.2" y="82.1">VIN</text>
<text x="10.3" y="85.9">B</text>
<text x="51.4" y="89.9">3</text>
<text x="64.1" y="89.9">2</text>
<text x="250.8" y="86.1">3</text>
<text x="250.8" y="88.6">4</text>
<text x="253.2" y="84.7">SCL</text>
<text x="253.2" y="87.2">SDA</text>
<text x="253.2" y="89.8">INT</text>
<text x="285.3" y="85.9">B</text>
<text x="53.8" y="91">VI</text>
<text x="59.3" y="94.7" transform="rotate(-90 59.3 94.7)">GND</text>
<text x="60.4" y="91">VO</text>
<text x="250.8" y="91.2">5</text>
<text x="250.8" y="93.7">6</text>
<text x="253.2" y="92.3">IRD</text>
<text x="253.2" y="94.8">RD</text>
<text x="58.2" y="97.2" transform="rotate(-90 58.2 97.2)">1</text>
<text x="250.8" y="96.3">7</text>
<text x="253.2" y="97.4">GND</text>
<text x="45" y="125.5">18</text>
<text x="45" y="122.9">19</text>
<text x="45" y="120.4">20</text>
<text x="76.8" y="125.5">18</text>
<text x="76.8" y="122.9">19</text>
<text x="76.8" y="120.4">20</text>
<text x="45" y="130.6">16</text>
<text x="45" y="128">17</text>
<text x="76.8" y="130.6">16</text>
<text x="76.8" y="128">17</text>
<text x="10.3" y="135.9">C</text>
<text x="45" y="135.6">14</text>
<text x="45" y="133.1">15</text>
<text x="76.8" y="135.6">14</text>
<text x="76.8" y="133.1">15</text>
<text x="285.3" y="135.9">C</text>
<text x="45" y="143.3">11</text>
<text x="45" y="140.7">12</text>
<text x="45" y="138.2">13</text>
<text x="76.8" y="143.3">11</text>
<text x="76.8" y="140.7">12</text>
<text x="76.8" y="138.2">13</text>
<text x="45" y="145.8">10</text>
<text x="45.6" y="148.3">9</text>
<text x="76.8" y="145.8">10</text>
<text x="45.6" y="156">6</text>
<text x="45.6" y="153.4">7</text>
<text x="45.6" y="150.9">8</text>
<text x="77.4" y="156">6</text>
<text x="77.4" y="153.4">7</text>
<text x="77.4" y="150.9">8</text>
<text x="45.6" y="161">4</text>
<text x="45.6" y="158.5">5</text>
<text x="77.4" y="161">4</text>
<text x="77.4" y="158.5">5</text>
<text x="45.6" y="166.1">2</text>
<text x="45.6" y="163.6">3</text>
<text x="77.4" y="166.1">2</text>
<text x="77.4" y="163.6">3</text>
<text x="45.6" y="168.7">1</text>
<text x="77.4" y="168.7">1</text>
<text x="10.3" y="185.9">D</text>
<text x="285.3" y="185.9">D</text>
<text x="35" y="199.9">1</text>
<text x="85" y="199.9">2</text>
<text x="135" y="199.9">3</text>
<text x="185" y="199.9">4</text>
<text x="235" y="199.9">5</text>
<text x="285" y="199.9">6</text>
</g>
<g font-size="1.8" fill="#0000c2">
<text x="193.5" y="33.9">MD1</text>
<text x="81.2" y="41.5">+3V3</text>
<text x="189.2" y="36.4">LPC845-BRK</text>
<text x="30.1" y="45.3">VIN</text>
<text x="30.6" y="42.8">J1</text>
<text x="45.7" y="52.9">D1</text>
<text x="96.4" y="49.1">+3V3</text>
<text x="127.1" y="51.7">ESP-01v090</text>
<text x="132" y="49.1">U2</text>
<text x="144.7" y="49.1">+3V3</text>
<text x="45.7" y="55.5">1N4148</text>
<text x="34.8" y="64.4">GND</text>
<text x="41.1" y="64.4">GND</text>
<text x="53.8" y="64.4">GND</text>
<text x="81.8" y="64.4">GND</text>
<text x="102.9" y="60.6">C3</text>
<text x="102.9" y="63.1">100u</text>
<text x="97" y="72">GND</text>
<text x="145.3" y="72">GND</text>
<text x="245" y="74.5">+3V3</text>
<text x="258.3" y="76">U1</text>
<text x="69.7" y="83.4">+3V3</text>
<text x="252.2" y="78.3">MAX30102-BRK</text>
<text x="51.7" y="87.2">AMS1117-3.3</text>
<text x="57" y="84.7">U4</text>
<text x="48.3" y="94.8">C1</text>
<text x="76.2" y="94.8">C2</text>
<text x="238.9" y="94.8">TP2</text>
<text x="238.9" y="92.3">TP1</text>
<text x="48.3" y="97.4">100n</text>
<text x="76.2" y="97.4">100n</text>
<text x="42.4" y="106.3">GND</text>
<text x="56.4" y="106.3">GND</text>
<text x="70.4" y="106.3">GND</text>
<text x="150.4" y="107.5">GND</text>
<text x="245.6" y="107.5">GND</text>
<text x="50.6" y="146.9">J9</text>
<text x="82.6" y="146.9">J7</text>
<text x="38.1" y="173.6">H1</text>
<text x="60.7" y="169.8">GND</text>
<text x="68.6" y="173.6">H3</text>
<text x="38.1" y="178.7">H2</text>
<text x="38.1" y="176.1">MountingHole</text>
<text x="68.6" y="178.7">H4</text>
<text x="68.6" y="176.1">MountingHole</text>
<text x="38.1" y="181.2">MountingHole</text>
<text x="68.6" y="181.2">MountingHole</text>
</g>
<g font-size="1.8" fill="#840000">
<text x="152.4" y="40.3">PIO0_17</text>
<text x="229.8" y="40.3">VDD</text>
<text x="38.1" y="47.9">VIN</text>
<text x="152.4" y="47.9">PIO0_20</text>
<text x="152.4" y="45.4">PIO0_19</text>
<text x="152.4" y="42.8">PIO0_18</text>
<text x="152.4" y="53">PIO0_22</text>
<text x="152.4" y="50.5">PIO0_21</text>
<text x="226.9" y="53">PIO0_1</text>
<text x="226.9" y="50.5">PIO0_0</text>
<text x="111.8" y="58.1">PRG_MODE 6</text>
<text x="152.4" y="55.5">RST</text>
<text x="152.4" y="58.1">PIO0_24</text>
<text x="226.9" y="58.1">PIO0_3</text>
<text x="226.9" y="55.5">PIO0_2</text>
<text x="111.8" y="63.2">RST</text>
<text x="152.4" y="60.6">PIO0_25</text>
<text x="152.4" y="65.7">PIO0_27</text>
<text x="152.4" y="63.2">PRG_MODE</text>
<text x="225.7" y="65.7">PIO0_5b</text>
<text x="226.9" y="60.6">PIO0_4</text>
<text x="226.9" y="63.2">PIO0_5</text>
<text x="152.4" y="70.8">PIO0_29</text>
<text x="152.4" y="68.2">PIO0_28</text>
<text x="226.9" y="68.2">PIO0_6</text>
<text x="226.9" y="70.8">PIO0_7</text>
<text x="152.4" y="73.3">PIO0_30</text>
<text x="152.4" y="75.9">PIO0_31</text>
<text x="225.7" y="75.9">PIO0_8b</text>
<text x="226.9" y="73.3">PIO0_8</text>
<text x="152.4" y="83.5">LED_G</text>
<text x="225.7" y="80.9">PIO0_9b</text>
<text x="226.1" y="83.5">I2C_SCL</text>
<text x="226.9" y="78.4">PIO0_9</text>
<text x="39.4" y="89.8">VIN</text>
<text x="152.4" y="88.6">LED_R</text>
<text x="152.4" y="86">LED_B</text>
<text x="225.7" y="88.6">PIO0_12</text>
<text x="226.1" y="86">I2C_SDA</text>
<text x="225.7" y="93.6">PIO0_14</text>
<text x="230.6" y="91.1">~{INT}</text>
<text x="225.7" y="96.2">PIO0_15</text>
<text x="225.7" y="98.7">PIO0_16</text>
<text x="34.3" y="125.4">PIO0_1</text>
<text x="34.3" y="122.8">PIO0_0</text>
<text x="34.3" y="120.3">VDD</text>
<text x="66" y="125.4">PIO0_18</text>
<text x="66" y="122.8">PIO0_17</text>
<text x="66" y="120.3">PIO0_16</text>
<text x="34.3" y="127.9">PIO0_2</text>
<text x="34.3" y="130.5">PIO0_3</text>
<text x="66" y="127.9">PIO0_19</text>
<text x="66" y="130.5">PIO0_20</text>
<text x="34.3" y="133">PIO0_4</text>
<text x="34.3" y="135.5">PIO0_5b</text>
<text x="66" y="133">PIO0_21</text>
<text x="66" y="135.5">PIO0_22</text>
<text x="34.3" y="140.6">PIO0_7</text>
<text x="34.3" y="138.1">PIO0_6</text>
<text x="34.3" y="143.2">LED_G</text>
<text x="66" y="140.6">PIO0_5</text>
<text x="66" y="138.1">RST</text>
<text x="66" y="143.2">PIO0_24</text>
<text x="34.3" y="145.7">LED_B</text>
<text x="34.3" y="148.2">LED_R</text>
<text x="66" y="148.2">PRG_MODE 9</text>
<text x="66" y="145.7">PIO0_25</text>
<text x="34.3" y="150.8">PIO0_15</text>
<text x="34.3" y="153.3">PIO0_14</text>
<text x="34.3" y="155.9">~{INT}</text>
<text x="66" y="153.3">PIO0_28</text>
<text x="66" y="155.9">PIO0_29</text>
<text x="66" y="150.8">PIO0_27</text>
<text x="34.3" y="160.9">I2C_SDA</text>
<text x="34.3" y="158.4">PIO0_12</text>
<text x="66" y="160.9">PIO0_31</text>
<text x="66" y="158.4">PIO0_30</text>
<text x="34.3" y="166">PIO0_9b</text>
<text x="34.3" y="163.5">I2C_SCL</text>
<text x="66" y="163.5">PIO0_9</text>
<text x="66" y="166">PIO0_8</text>
<text x="34.3" y="168.6">PIO0_8b</text>
</g>
<text font-size="1.8" fill="#f00" x="235.3" y="40.5">MAX: 250mA@3V3</text>
<g font-size="1.4">
<text x="165.8" y="40.4">2</text>
<text x="168.7" y="41.4">PIO0_17</text>
<text x="219.3" y="41.4">VDD</text>
<text x="223.7" y="40.4">40</text>
<text x="165.8" y="42.9">3</text>
<text x="165.8" y="45.5">4</text>
<text x="168.7" y="43.9">PIO0_18</text>
<text x="168.7" y="46.5">PIO0_19</text>
<text x="165.8" y="48">5</text>
<text x="165.8" y="50.5">6</text>
<text x="165.8" y="53.1">7</text>
<text x="168.7" y="49">PIO0_20</text>
<text x="168.7" y="51.5">PIO0_21</text>
<text x="216" y="51.5">PIO0_00</text>
<text x="223.7" y="53.1">38</text>
<text x="223.7" y="50.5">39</text>
<text x="165.3" y="58.2">10</text>
<text x="165.8" y="55.6">8</text>
<text x="168.7" y="59.2">PIO0_24/TXD</text>
<text x="168.7" y="54.1">PIO0_22</text>
<text x="168.7" y="56.6">PIO0_23</text>
<text x="210" y="59.2">PIO0_03/SWCLK</text>
<text x="210.3" y="56.6">PIO0_02/SWDIO</text>
<text x="216" y="54.1">PIO0_01</text>
<text x="223.7" y="58.2">36</text>
<text x="223.7" y="55.6">37</text>
<text x="165.3" y="60.7">11</text>
<text x="165.3" y="63.2">12</text>
<text x="165.3" y="65.8">13</text>
<text x="168.7" y="61.7">PIO0_25/RXD</text>
<text x="168.7" y="64.2">PIO0_26</text>
<text x="210.3" y="64.2">PIO0_05/~{RESET}</text>
<text x="211" y="61.7">PIO0_04/USER</text>
<text x="223.7" y="65.8">34</text>
<text x="223.7" y="60.7">35</text>
<text x="224.2" y="63.2">9</text>
<text x="165.3" y="68.3">14</text>
<text x="165.3" y="70.9">15</text>
<text x="168.7" y="66.8">PIO0_27</text>
<text x="168.7" y="69.3">PIO0_28</text>
<text x="168.7" y="71.9">PIO0_29</text>
<text x="208.1" y="71.9">PIO0_07/ADC/POT</text>
<text x="210.3" y="66.8">PIO0_05/~{RESET}</text>
<text x="216" y="69.3">PIO0_06</text>
<text x="223.7" y="70.9">32</text>
<text x="223.7" y="68.3">33</text>
<text x="165.3" y="73.4">16</text>
<text x="165.3" y="75.9">17</text>
<text x="168.7" y="74.4">PIO0_30</text>
<text x="168.7" y="76.9">PIO0_31</text>
<text x="216" y="74.4">PIO0_08</text>
<text x="216" y="76.9">PIO0_08</text>
<text x="223.7" y="73.4">19</text>
<text x="223.7" y="75.9">21</text>
<text x="165.3" y="83.6">31</text>
<text x="216" y="79.5">PIO0_09</text>
<text x="216" y="82">PIO0_09</text>
<text x="223.7" y="78.5">18</text>
<text x="223.7" y="81">22</text>
<text x="223.7" y="83.6">23</text>
<text x="165.3" y="88.6">29</text>
<text x="165.3" y="86.1">30</text>
<text x="168.7" y="89.6">PIO1_2/RED_LED</text>
<text x="168.7" y="87.1">PIO1_1/BLUE_LED</text>
<text x="168.7" y="84.6">PIO1_0/GREEN_LED</text>
<text x="212.5" y="89.6">PIO0_12/ISP</text>
<text x="216" y="84.6">PIO0_10</text>
<text x="216" y="87.1">PIO0_11</text>
<text x="223.7" y="86.1">24</text>
<text x="223.7" y="88.6">25</text>
<text x="216" y="92.2">PIO0_13</text>
<text x="216" y="94.7">PIO0_14</text>
<text x="223.7" y="91.2">26</text>
<text x="223.7" y="93.7">27</text>
<text x="165.3" y="98.8">20</text>
<text x="168.7" y="99.8">GND</text>
<text x="216" y="99.8">PIO0_16</text>
<text x="216" y="97.3">PIO0_15</text>
<text x="223.7" y="96.3">28</text>
<text x="224.2" y="98.8">1</text>
</g>
</svg>
